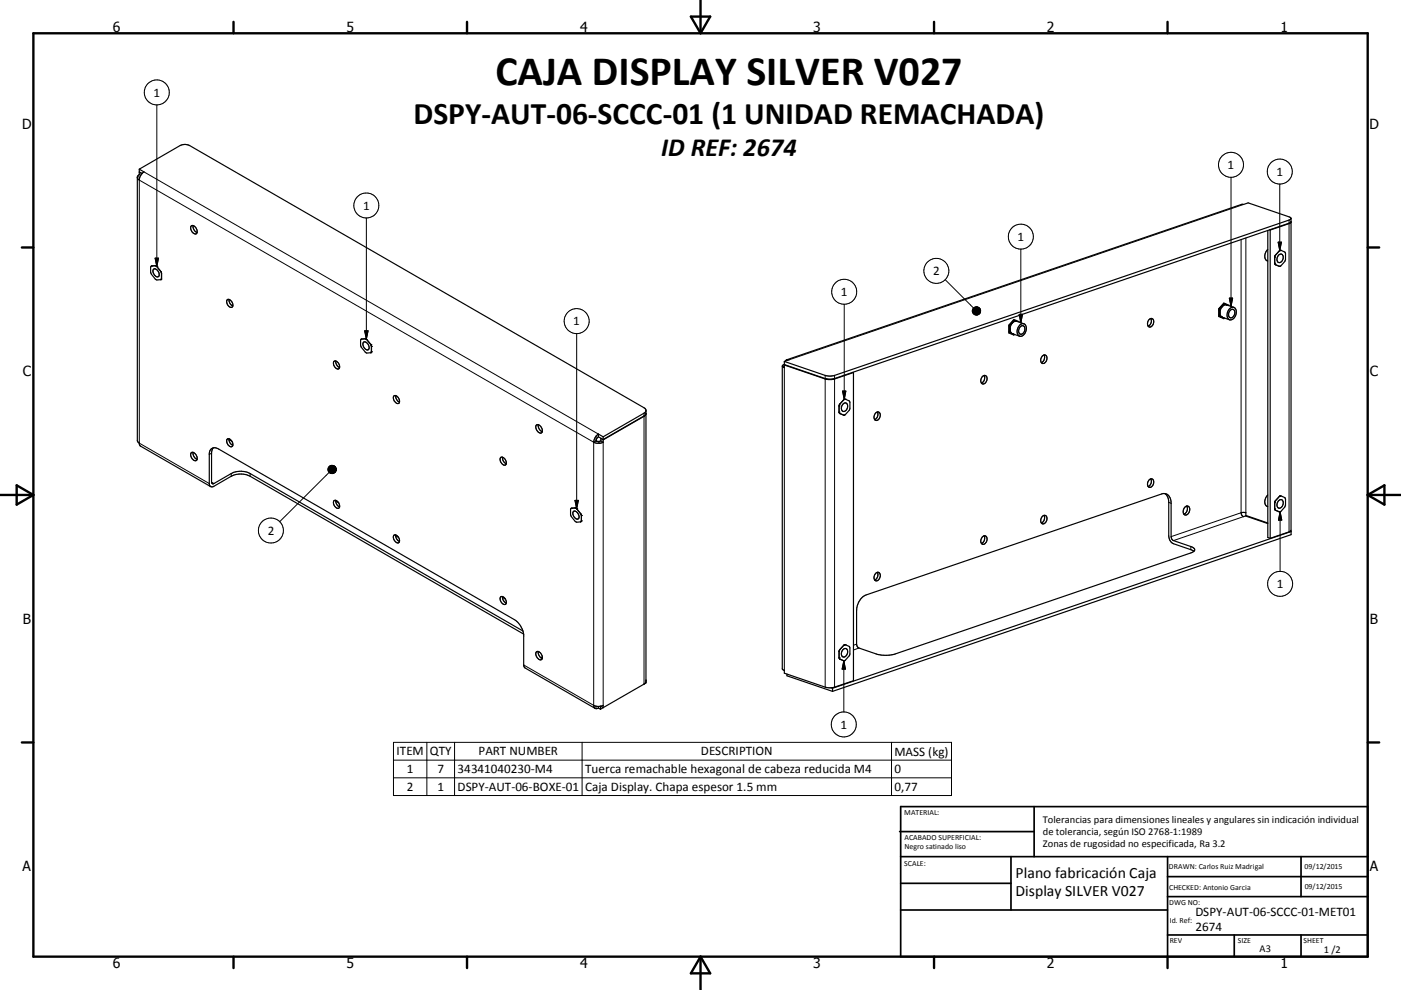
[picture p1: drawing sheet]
<svg xmlns="http://www.w3.org/2000/svg" width="420mm" height="297mm" viewBox="0 0 420 297" stroke-linecap="round" stroke-linejoin="round" font-family="sans-serif">
<g fill="none" stroke="#000" stroke-width=".36">
<path d="M41.8 50.8l12.2-7.1a3.2 3.2 0 0 1 2.8 0l136.7 79 .2 .3v81.9l-.6 .3M41.8 50.8v.8l.7 .5M41.8 51.7v.7M41.8 52.4l-.6 .7v79.2l1 1.6 21 12.1M41.8 50.8l1.4 .8-.7 .6M41.8 51.7l.7 .4M41.8 52.4l.4 .2M41.8 51.6v.1M42.5 52.1v.1M42.5 52.2l-.6 .9-.1 .9-.6-.7M46.6 79.7l.4 .3M46.6 79.7l-1.2 .1-.2 .3a3.5 3.5 0 0 0 1.6 3.8l1.5-.1"/>
<path d="M47 80l1.2 1.5M57.3 67.8a1.53 1.53 0 0 1 1.5 .7 1.53 1.53 0 0 1 .1 1.6 1.62 1.62 0 0 1-1.6-2.3zM57.9 67.7a2.01 2.01 0 0 0 1.2 2.1M380.1 69.1v92.1l.7 .3M380.1 74.8a2.1 2.1 0 0 0 0 3.5M380.6 69h.2M380.8 69v92.5M382.2 77.1v1.9M382.2 79l.1 .2M382.2 79v.2M382.2 79.2l.2 .2M382.3 79.2l.1 .2"/>
<path d="M382.4 79.4h.1M382.4 76.6l-.2 .5M382.4 76.6h.1M382.4 79.4l1.2 .5M383.4 76.5a.85 .85 0 0 1 1.1-.1 .85 .85 0 0 1 .2 1.2 1.01 1.01 0 0 1-.6 1 1.01 1.01 0 0 1-1.1-.2 1.81 1.81 0 0 1 .4-1.9zM383.6 75.2l-1.2 1.4M384 75.1h.1M384 75.1l-.4 .1M384 75.1l1.2 .5 .2 .4a3.2 3.2 0 0 1-1.8 3.9M387 66.6l.1-1.1-.6-.4-12.3-4.2-1.4 .4h-.7l-136.2 46.6M387 66.6l-.5 .4-136.5 46.6-1.4 .2-1.2-.2-12.2-4.2M387.1 66.6v92.5l-.3 .3"/>
<path d="M387.1 66.7l-.6 .4-5.7 1.9M387.1 65.6l-.4 .3-136.7 46.8h-2.3l-12.5-4.3M46 80.9a1.37 1.37 0 0 1 1.7 1.6 .68 .68 0 0 1-.6 .6 .68 .68 0 0 1-.7-.5 1.66 1.66 0 0 1-.4-1.7zM48.2 81.5l.2 .5M48.2 81.4v.1M48.2 81.4l.2 .6M48.4 82v1.6M48.4 83.6l-.1 .2M48.4 82h.1M48.4 83.6h.1M68.1 89.9a1.45 1.45 0 0 1 1.4 .7 1.45 1.45 0 0 1 0 1.6 1.59 1.59 0 0 1-1.4-2.3zM68.7 89.8a1.91 1.91 0 0 0 1.1 2"/>
<path d="M302.6 99.5l.1 .3M302.6 97.8v1.7M302.6 97.8l.2 .9M302.7 99.8l1.1 .5M302.7 97.4l-.1 .4M302.7 99.8l3 1.1M302.8 98.7l.2 .9 .5 .5M302.8 98.7l-.2 .8M303.8 96.2l.3-.1 2.9 1M303.8 96.2l-1.1 1.2M303.8 96.2l-.7 1.2-.3 1.3M304.8 96.4a2.16 2.16 0 0 0-1.8 .9l-.3 .1"/>
<path d="M305.8 97.4a1.19 1.19 0 0 1 1.6 0 1.19 1.19 0 0 1 .3 1.4 1.76 1.76 0 0 1-2.3 1.9 2.38 2.38 0 0 1 .4-3.3zM305.9 98a.84 .84 0 0 1 1.2-.1 .84 .84 0 0 1 .1 1.2 1 1 0 0 1-.5 1 1 1 0 0 1-1.2-.2 1.82 1.82 0 0 1 .4-1.9zM344.5 95.9a.88 .88 0 0 1 1.2-.1 .88 .88 0 0 1 .1 1.2 .93 .93 0 0 1-.6 1 .93 .93 0 0 1-1.1-.4v-1zM345 95.6a1.65 1.65 0 0 1-.8 2.2M365.5 94.6l.2 .3M365.5 92.9v1.7M365.5 92.9l.2 .7-.2 1M365.7 92.5l-.2 .4M365.7 94.9l1.1 .4M365.7 94.9l.8 .3M366.5 92l-.8 .5M366.5 95.2l2.1 .7"/>
<path d="M366.5 95.2l.2 .1M366.5 92a2.13 2.13 0 0 0 0 3.2M366.7 95.3h.1M366.8 95.3h.1M366.8 91.3l-1.1 1.2M366.8 91.3l.3-.1 .7 .3M366.8 91.3l-.3 .7M367.8 91.5h-.7l-.6 .5M367.8 91.5l2.1 .7M368 91.6l-1.1-.5-1.4 1.6v2.1l1.5 .6M368.6 92.7a1.21 1.21 0 0 1 1.6-.4 1.21 1.21 0 0 1 .4 1.6 1.79 1.79 0 0 1-2.2 1.9 2.31 2.31 0 0 1 .2-3.1zM368.9 93.1a.91 .91 0 0 1 1.2 0 .91 .91 0 0 1 0 1.3 .9 .9 0 0 1-.7 .9 .9 .9 0 0 1-1-.5v-.8z"/>
<path d="M100.1 108.4a1.46 1.46 0 0 1 1.5 .7 1.46 1.46 0 0 1-.1 1.6 1.62 1.62 0 0 1-1.4-2.3zM100.7 108.3a1.95 1.95 0 0 0 1.1 2M108.3 101.7h1.4M108.3 101.7l-.2 .3a3.6 3.6 0 0 0 1.6 3.8h1.5M108.3 101.7h.1M109 102.6a1.45 1.45 0 0 1 1.4 .8 1.45 1.45 0 0 1-.1 1.6 1.62 1.62 0 0 1-1.3-2.4zM109.7 101.7l.2 .2M109.7 101.7l.3 .2M109.9 101.9l1.3 1.5M109.9 101.9h.1M111.2 103.4l.2 .5M111.4 105.5l-.2 .3"/>
<path d="M111.4 103.9v1.6M118.1 118.8a1.45 1.45 0 0 1 1.4 .7 1.45 1.45 0 0 1 0 1.5 1.59 1.59 0 0 1-1.4-2.2zM118.7 118.7a2.01 2.01 0 0 0 1.1 2M234.5 109.8v90.9l.7 .5v.8l13.1 4.3 1.7-.1 5.9-2v-92.4M235.2 109.5l13.1 4.4 1.7-.1 5.9-2M235.2 108.4v1M235.2 109.4a.49 .49 0 0 0-.6 .4 .49 .49 0 0 0 .6 .5v-.8M235.3 109.4l-.1 .1M235.4 108.3l.4-.3h.7l-1.3 .4M253 119.9l-1.2 1.3M253 119.9h.1M253.4 119.8l1.2 .5 .2 .4a3.2 3.2 0 0 1-1.6 3.8l-1.4-.4"/>
<path d="M253.4 119.8l-.4 .1M255.7 111.7l.2 .1M294.5 113a.88 .88 0 0 1 1.3-.1 .88 .88 0 0 1 .1 1.2 .95 .95 0 0 1-.7 1 .95 .95 0 0 1-1.1-.4v-.7zM295 112.7a1.7 1.7 0 0 1-.8 2.2M303.5 100.1l.3 .2M303.5 100.1h.1M303.9 100.2l-.1 .1M304 100.3v.1M312.5 106.8a.88 .88 0 0 1 1.2-.1 .88 .88 0 0 1 .1 1.3 .94 .94 0 0 1-.6 1 .94 .94 0 0 1-1.1-.4l-.1-.8zM313 106.5a1.7 1.7 0 0 1-.8 2.3M57.3 135.8a1.53 1.53 0 0 1 1.8 2.1 .91 .91 0 0 1-1 .3 .91 .91 0 0 1-.6-.8l-.3-1zM57.9 135.7a2 2 0 0 0 1.2 2.1"/>
<path d="M63.9 134.4l-.5 1.5 .1 9.1 .6 .1 5.2-3a6.1 6.1 0 0 1 5.7 0l81.8 47.2M64 134.4l.6-.1 1 .4 88.6 51.2a6.3 6.3 0 0 1 2.8 4.5v9.1l.3 .8 21.1 12.2M64 134.4l-.8 .4-.5 1.2v9.1a.85 .85 0 0 0 .4 .9 .85 .85 0 0 0 1-.1l5.2-3a6.4 6.4 0 0 1 5.7 0l82 47.3M68.1 131.8a1.45 1.45 0 0 1 1.4 .6 1.45 1.45 0 0 1 0 1.6 1.59 1.59 0 0 1-1.4-2.2zM68.7 131.9l.8 .5M68.7 131.7a1.89 1.89 0 0 0 1.1 1.9M150.1 137.3a1.44 1.44 0 0 1 1.5 .6 1.44 1.44 0 0 1-.1 1.6 1.62 1.62 0 0 1-1.4-2.2zM150.7 137.2a1.95 1.95 0 0 0 1.1 1.9M160.8 127.5a1.58 1.58 0 0 1 1.7 2.2 1.43 1.43 0 0 1-1.9-1.6zM161.4 127.4a2 2 0 0 0 1.2 2.1M178 132.7a3.2 3.2 0 0 0 2.8 0M178.7 132.3l-.7 .4"/>
<path d="M178.7 132.3l.6 .1 .8-.1M179.4 130.2l1.4 .8M179.4 131l1.4 .9M179.4 130.2v.8M179.4 131l-.5 .7-.2 .6M179.4 130.2a3 3 0 0 0-1.4 2.5M180.1 131.6l.7 .4M180.1 131.6v.7M180.1 132.3l.7 .4M180.2 131.5l-.1 .1M180.8 131v.9M180.8 132v.7"/>
<path d="M193.7 124.2l-.6 .7-12.3 7.1M193.7 123.2l-.6 .8-12.3 7M193.7 124l-.6 .8-12.3 7.1M251.6 121.8v1.9M251.6 123.7l.2 .4M251.8 121.2h.1M251.8 121.2l-.2 .6M251.8 124.1h.1M252.8 121.2a.85 .85 0 0 1 1.2-.1 .85 .85 0 0 1 .1 1.2 1.02 1.02 0 0 1-.6 1 1.02 1.02 0 0 1-1.1-.2 1.78 1.78 0 0 1 .4-1.9zM262.5 123.9a.87 .87 0 0 1 1.2-.1 .87 .87 0 0 1 .1 1.3 .93 .93 0 0 1-.6 .9 .93 .93 0 0 1-1.1-.3l-.1-.8zM263 123.6a1.69 1.69 0 0 1-.8 2.3M100.7 150.3l.8 .6"/>
<path d="M100.7 150.3a2.01 2.01 0 0 0 1.1 1.8M100.7 150.1v.2M101.5 150.9a.93 .93 0 0 0-1.5-.5 1.51 1.51 0 0 0 1.7 2l.1-.3M101.5 150.9l.3 1.2M172 153.4a1.46 1.46 0 0 1 1.3 .8 1.46 1.46 0 0 1-.1 1.5 1.63 1.63 0 0 1-1.2-2.3zM172.7 152.4l.2 .2M172.7 152.5h-1.4l-.2 .3a3.4 3.4 0 0 0 1.6 3.8h1.4M172.7 152.5l.2 .1M172.9 152.6l1.2 1.5M174.1 154.1l.2 .6M174.1 156.6h.1M174.1 154.1h.1"/>
<path d="M174.3 156.3l-.2 .3M174.3 154.7v1.6M312.5 155a.88 .88 0 0 1 1.2-.2 .88 .88 0 0 1 .1 1.3 .95 .95 0 0 1-.6 1 .95 .95 0 0 1-1.1-.4l-.1-.8zM313 154.6a1.68 1.68 0 0 1-.8 2.3M344.5 144a.87 .87 0 0 1 1.2-.1 .87 .87 0 0 1 .1 1.2 .94 .94 0 0 1-.6 1 .94 .94 0 0 1-1.1-.3v-1.1zM345 143.7a1.64 1.64 0 0 1-.8 2.3M349.2 148.1a2.92 2.92 0 0 1 1.2 2.6v10.1a2.6 2.6 0 0 0 1.4 2.3l6.1 2.3M355.2 152.2a.89 .89 0 0 1 1.2-.2 .89 .89 0 0 1 .2 1.2 1.02 1.02 0 0 1-.6 1.2 1.02 1.02 0 0 1-1.2-.4v-1zM355.8 151.8a1.75 1.75 0 0 1-.8 2.5M380.1 156.9l-6.6-2.3v-.8l-.8-.1a.55 .55 0 0 0-.6 .5 .55 .55 0 0 0 .4 .6l.3 .2 .6-.2 6.7 2.3M380.1 148.5a2.12 2.12 0 0 0 0 3.5M382.2 150.8v1.9"/>
<path d="M382.2 152.7l.1 .2M382.2 152.7v.2M382.2 152.9l.2 .2M382.3 152.9l.1 .2M382.4 153.1h.1M382.4 150.2l-.2 .6M382.4 150.2h.1M382.4 153.1l1.2 .5M383.2 150.3a.87 .87 0 0 1 1.2-.3 .87 .87 0 0 1 .3 1.3 1.01 1.01 0 0 1-.6 1 1.01 1.01 0 0 1-1.1-.2l-.2-.7zM384 148.8h.1M384 148.8h-.3l-1.3 1.4M384 148.8l1.2 .5 .2 .4a3.2 3.2 0 0 1-1.8 3.9"/>
<path d="M384 148.8l-.4 .1-1.2 1.3M386.8 159.4l-6 2.1M386.8 159.4l.3 .1M387.1 159.5v.9l-137.5 47M387.1 159.5l-137.5 47M118.6 160.7l.9 .5M118.6 160.7a2.01 2.01 0 0 0 1.2 1.7M118.7 160.5l-.1 .2M119.5 161.2a.79 .79 0 0 0-.8-.7 .79 .79 0 0 0-.8 .6 1.46 1.46 0 0 0 1.7 1.6l.2-.3M119.5 161.2l.3 1.2M150.6 179.2l.9 .5M150.6 179.2a2.01 2.01 0 0 0 1.2 1.7"/>
<path d="M150.7 179l-.1 .2M151.5 179.7a.79 .79 0 0 0-.7-.8 .79 .79 0 0 0-.9 .7 1.45 1.45 0 0 0 1.7 1.6l.2-.3M151.5 179.7l.3 1.2M258.6 179.1l1.1-.6 88.6-30.3a2.29 2.29 0 0 1 2.8 2.8l.2 10.6 .5 .6 5.2 1.8a.97 .97 0 0 1 1 1.3l-1 .6-89.4 30.5-2.3 .2-2.2-.3-5.9-2.1-.4-.9v-10.1a5.7 5.7 0 0 1 1.8-4.1zM262.5 172a.87 .87 0 0 1 1.3-.1 .87 .87 0 0 1 0 1.3 .92 .92 0 0 1-.6 1 .92 .92 0 0 1-1.1-.4l-.1-.8zM263 171.7a1.69 1.69 0 0 1-.8 2.3M294.5 161.1a.88 .88 0 0 1 1.3-.1 .88 .88 0 0 1 .1 1.2 .94 .94 0 0 1-.7 1 .94 .94 0 0 1-1.1-.4v-.7zM295 160.8a1.7 1.7 0 0 1-.8 2.2M160.8 195.6a1.48 1.48 0 0 1 1.5 .7 1.48 1.48 0 0 1-.1 1.7 1.75 1.75 0 0 1-1.4-2.4zM161.4 195.5a2.08 2.08 0 0 0 .8 1.8M162.2 197.3l.4 .2M162.6 197.1l-.4 .2"/>
<path d="M251.6 195.5v1.8M251.6 197.3l.2 .4M251.8 194.9h.1M251.8 197.7h.1M251.8 194.9l-.2 .6M252.8 194.8a.85 .85 0 0 1 1.2 0 .85 .85 0 0 1 .1 1.1 1.02 1.02 0 0 1-.6 1.1 1.02 1.02 0 0 1-1.1-.2 1.84 1.84 0 0 1 .4-2zM253 193.6l-1.2 1.3M253.2 193.5l1.4 .4 .2 .5a3.2 3.2 0 0 1-1.8 3.9l-1.2-.6M253.2 193.5l-.2 .1M179.4 211.9v.5M179.4 212.4l.6 .4M179.9 211.9l.9-.3v.7"/>
<path d="M179.9 211.9l.1 .1M179.9 211.9h-.7l-1.2-.3a.87 .87 0 0 0 .4 .9 .87 .87 0 0 0 1-.1M180 212v.8M180.1 211.9h.1M180.1 211.9l.7 .4M180.1 211.9l-.1 .1M180.8 212.3l-.8 .5M193.1 205.2l-12.3 7.1M193.7 204.4l-.6 .8M193.7 204.1h.1M193.7 204v.1M235.9 202.2v.6l13.7 4.6"/>
<path d="M249.2 206.3l.4 .2M249.6 206.5v.9"/>
</g>
<g fill="none" stroke="#000" stroke-width=".3">
<path d="M47 31.5v48.5M41.2 52.9l.7 .4M43.2 51.6l136.2 78.6M369.1 53.2v38.7M383.7 55.2v20M46.5 77.4h1l-.5 2.6zM109.8 65.4v36.3M306 74.8v22M372.1 71.9v81.9l-21 7.2M372.8 61.3l-136.3 46.7M373.5 71.4v82.4M383.2 72.6h1l-.5 2.6z"/>
<path d="M386.3 67l.2 .1v92.5M386.5 66v1M109.3 99.2h1l-.5 2.5zM253.1 91.3v28.5M283.4 83.9l8.4 8.5M305.5 96.7v-.2l-1.5-.7-1.6 1.7v2.4l1.6 .7 .2-.3M305.6 94.3h1l-.6 2.5zM368.5 91.7v-.2l-1.6-.6-1.5 1.7v2.4l1.5 .6 .2-.2M368.6 89.4h1l-.5 2.5zM172.9 100.1v52.5M235.2 110.3v90.9M235.2 109.8l-.6 .2"/>
<path d="M235.8 108v.2M247.4 112.6v1M247.6 113.6l-.2 .1v92.5M250 113.6l.2 .1v92.5M250.2 112.6v1M252.6 117.3h1l-.5 2.5zM63.4 135.9l-.7 .5M178.7 130.8v1.5l1.2 .7M180.8 132.7v78.9M193 124.8l.1 80.4M193.1 124v.8M62.7 145.1l-20.9-12.2v-78.9l136.2 78.7v78.9l-21-12.1"/>
<path d="M63.4 144.7l.7 .4M69.3 142.1v.8M75 142.1v.8M98.7 141.7l-14.8 14.8M172.4 150.1h1l-.5 2.5zM350.4 150.7l.7 .3M372.8 155l-21 7.2M383.8 153.5v17.9M383.8 153.5l.5 2.5h-1zM357 164v.9M253 198.3v15.3M253 198.3l.5 2.4h-1z"/>
<path d="M256.8 193.3l-.9 .3M257.5 194.4l-1.6 .6M178.7 211.9v.7M118 222.7h167.3v16h-167.3zM118 228h167.3M118 233.4h167.3M128 222.7v16M136.3 222.7v16M174.5 222.7v16M267.3 222.7v16"/>
<circle cx="47" cy="27.7" r="3.7"/>
<circle cx="369.1" cy="49.5" r="3.7"/>
<circle cx="383.7" cy="51.5" r="3.8"/>
<circle cx="109.8" cy="61.6" r="3.7"/>
<circle cx="306.1" cy="71" r="3.8"/>
<circle cx="172.9" cy="96.3" r="3.8"/>
<circle cx="253.1" cy="87.5" r="3.8"/>
<circle cx="280.7" cy="81.3" r="3.8"/>
<circle cx="81.2" cy="159.2" r="3.8"/>
<circle cx="383.8" cy="175.2" r="3.7"/>
<circle cx="253" cy="217.4" r="3.7"/>
</g>
<g fill="#000">
<circle cx="45.4" cy="79.8" r=".18"/>
<circle cx="46.6" cy="79.7" r=".18"/>
<circle cx="47" cy="80" r=".18"/>
<circle cx="382.2" cy="79" r=".18"/>
<circle cx="382.2" cy="77.1" r=".18"/>
<circle cx="383.6" cy="79.9" r=".18"/>
<circle cx="383.6" cy="75.2" r=".18"/>
<circle cx="48.2" cy="83.9" r=".18"/>
<circle cx="109.5" cy="101.6" r=".18"/>
<circle cx="111.2" cy="103.4" r=".18"/>
<circle cx="111.2" cy="105.8" r=".18"/>
<circle cx="111.4" cy="105.5" r=".18"/>
<circle cx="111.4" cy="103.9" r=".18"/>
<circle cx="253.4" cy="119.8" r=".18"/>
<circle cx="251.6" cy="123.7" r=".18"/>
<circle cx="251.6" cy="121.8" r=".18"/>
<circle cx="253" cy="124.6" r=".18"/>
<circle cx="171.3" cy="152.5" r=".18"/>
<circle cx="172.5" cy="152.4" r=".18"/>
<circle cx="172.9" cy="152.6" r=".18"/>
<circle cx="174.3" cy="156.3" r=".18"/>
<circle cx="174.3" cy="154.7" r=".18"/>
<circle cx="382.2" cy="150.8" r=".18"/>
<circle cx="382.2" cy="152.7" r=".18"/>
<circle cx="383.6" cy="153.6" r=".18"/>
<circle cx="383.6" cy="148.9" r=".18"/>
<circle cx="251.6" cy="197.3" r=".18"/>
<circle cx="253" cy="193.6" r=".18"/>
<circle cx="253" cy="198.3" r=".18"/>
<circle cx="253.4" cy="193.4" r=".18"/>
</g>
<g fill="none" stroke="#000" stroke-width=".71">
<path d="M10 10h400v277h-400zM70 6.6v3.4M140 6.6v3.4M207.1 5h5.8l-2.9 5zM210 0v10M280 6.6v3.4M350 6.6v3.4M6.6 74.2h3.4M410 74.2h3.5M0 148.5h10M5 145.6l5 2.9-5 2.9zM410 148.5h10.1"/>
<path d="M410 148.5l5.1-2.9v5.8zM6.6 222.7h3.4M410 222.7h3.5M70 287v3.4M140 287v3.4M210 287v10M210 287l2.9 5h-5.8zM280 287v3.4M350 287v3.4"/>
</g>
<g fill="none" stroke="#000" stroke-width=".51">
<path d="M269.7 249.5h40.3M270 242h140v45h-140zM270 257h140M303.1 257v16M310 242v15M350 257v30M390.1 257v12M270 265h33.1M270 273h80M350 269h60M350 263h60M350 280.5h60"/>
<path d="M370 280.5v6.5M390.1 280.5v6.5"/>
</g>
<g fill="#000" stroke="#000" stroke-width=".3">
<path d="M46.5 77.4h1l-.5 2.6zM383.2 72.6h1l-.5 2.6zM109.3 99.2h1l-.5 2.5zM293.9 92.8l.1 .5zM293.7 92.5l.3 .8zM293.5 92.3l.5 1zM293.3 92.2l.7 1.1zM293.1 92.1l.9 1.2zM292.8 92l1.2 1.3zM292.5 92.1l.3-.1 1.2 1.3zM292.3 92.1h.2l1.5 1.2zM292.1 92.3l.2-.2 1.7 1.2z"/>
<path d="M291.8 92.4l.3-.1 1.9 1zM291.8 92.4l2.2 .9-2.3-.7zM291.7 92.6l2.3 .7-2.4-.4zM291.6 92.9l2.4 .4-2.5-.2zM291.5 93.1l2.5 .2-2.5 .1zM291.5 93.4l2.5-.1-2.4 .4zM291.6 93.7l2.4-.4-2.3 .6zM291.7 93.9l2.3-.6-2.2 .8zM291.8 94.1l2.2-.8-1.9 1zM292.1 94.3l1.9-1-1.7 1.1zM292.3 94.4l1.7-1.1-1.5 1.2zM292.5 94.5l1.5-1.2-1.2 1.2z"/>
<path d="M294 93.3l-.9 1.2h-.3zM294 93.3l-.9 1.2zM294 93.3l-.7 1.1zM294 93.3l-.5 .9zM294 93.3l-.3 .7zM294 93.3l-.1 .5zM294 93.3v.3zM305.6 94.3h1l-.6 2.5zM368.6 89.4h1l-.5 2.5zM252.6 117.3h1l-.5 2.5zM100.7 140.3l.1 .5zM100.5 140.1l.3 .7z"/>
<path d="M100.4 139.9l.4 .9zM100.1 139.7l.7 1.1zM99.9 139.7h.2l.7 1.1zM99.6 139.6l.3 .1 .9 1.1zM99.3 139.6h.3l1.2 1.2zM99.1 139.7l.2-.1 1.5 1.2zM98.8 139.8l.3-.1 1.7 1.1zM98.6 140l.2-.2 2 1zM98.6 140l2.2 .8-2.3-.6zM98.5 140.2l2.3 .6-2.4-.4zM98.4 140.4l2.4 .4-2.5-.1zM98.3 140.7l2.5 .1-2.5 .2z"/>
<path d="M98.3 141l2.5-.2-2.4 .5zM98.4 141.3l2.4-.5-2.3 .7zM98.5 141.5l2.3-.7-2.2 .9zM98.6 141.7l2.2-.9-2 1.1zM98.8 141.9l2-1.1-1.7 1.2zM99.1 142l1.7-1.2-1.5 1.3zM99.3 142.1l1.5-1.3-1.2 1.3zM100.8 140.8l-.9 1.2-.3 .1zM100.8 140.8l-.9 1.2zM100.8 140.8l-.7 1.1zM100.8 140.8l-.4 1zM100.8 140.8l-.3 .8z"/>
<path d="M100.8 140.8l-.1 .6zM100.8 140.8v.3zM172.4 150.1h1l-.5 2.5zM383.8 153.5l.5 2.5h-1zM253 198.3l.5 2.4h-1z"/>
</g>
<text font-size="12.6" x="148.5" y="25.5">CAJA DISPLAY SILVER V027</text>
<text font-size="9.4" x="124" y="37.3">DSPY-AUT-06-SCCC-01 (1 UNIDAD REMACHADA)</text>
<text font-size="7.9" x="198.2" y="46.7">ID REF: 2674</text>
<g font-size="4.7">
<text x="304.5" y="263.5">Plano fabricación Caja</text>
<text x="304.5" y="268.9">Display SILVER V027</text>
</g>
<g font-size="4.2">
<text x="33.9" y="9.6">6</text>
<text x="103.9" y="9.6">5</text>
<text x="173.9" y="9.6">4</text>
<text x="243.8" y="9.6">3</text>
<text x="313.9" y="9.6">2</text>
<text x="383.9" y="9.6">1</text>
<text x="6.7" y="38.7">D</text>
<text x="410.5" y="38.7">D</text>
<text x="6.9" y="112.9">C</text>
<text x="410.7" y="112.9">C</text>
<text x="6.9" y="187.1">B</text>
<text x="410.7" y="187.1">B</text>
<text x="6.8" y="261.4">A</text>
<text x="410.7" y="261.4">A</text>
<text x="33.9" y="290.4">6</text>
<text x="103.9" y="290.4">5</text>
<text x="173.9" y="290.4">4</text>
<text x="243.8" y="290.4">3</text>
<text x="313.9" y="290.4">2</text>
<text x="383.9" y="290.4">1</text>
</g>
<g font-size="3.9">
<text x="46.1" y="29">1</text>
<text x="368" y="50.7">1</text>
<text x="382.7" y="52.7">1</text>
<text x="108.9" y="62.9">1</text>
<text x="305.1" y="72.3">1</text>
<text x="279.7" y="82.5">2</text>
<text x="252.1" y="88.8">1</text>
<text x="171.9" y="97.6">1</text>
<text x="80.3" y="160.4">2</text>
<text x="382.8" y="176.4">1</text>
<text x="252" y="218.6">1</text>
<text x="118.9" y="226.7">ITEM</text>
<text x="128.9" y="226.7">QTY</text>
<text x="143.4" y="226.7">PART NUMBER</text>
<text x="210.1" y="226.7">DESCRIPTION</text>
<text x="268.1" y="226.7">MASS (kg)</text>
<text x="122" y="231.9">1</text>
<text x="131.1" y="231.9">7</text>
<text x="137.2" y="231.9">34341040230-M4</text>
<text x="175.4" y="232">Tuerca remachable hexagonal de cabeza reducida M4</text>
<text x="268.1" y="231.9">0</text>
<text x="122" y="237.2">2</text>
<text x="131.1" y="237.2">1</text>
<text x="137.2" y="237.2">DSPY-AUT-06-BOXE-01</text>
<text x="175.4" y="237.3">Caja Display. Chapa espesor 1.5 mm</text>
<text x="268.1" y="237.2">0,77</text>
<text x="358.4" y="274.9">DSPY-AUT-06-SCCC-01-MET01</text>
<text x="358.4" y="279.4">2674</text>
</g>
<g font-size="3.1">
<text x="312.7" y="246.8">Tolerancias para dimensiones lineales y angulares sin indicación individual</text>
<text x="312.7" y="250.4">de tolerancia, según ISO 2768-1:1989</text>
<text x="312.7" y="254">Zonas de rugosidad no especificada, Ra 3.2</text>
<text x="377.6" y="285.6">A3</text>
<text x="396.9" y="285.9">1 /2</text>
</g>
<g font-size="2.4">
<text x="271.1" y="244.4">MATERIAL:</text>
<text x="271.2" y="252">ACABADO SUPERFICIAL:</text>
<text x="271.2" y="254.7">Negro satinado liso</text>
<text x="271.1" y="259.7">SCALE:</text>
<text x="350.4" y="260.8">DRAWN: Carlos Ruiz Madrigal</text>
<text x="391.1" y="260.6">09/12/2015</text>
<text x="350.5" y="267">CHECKED: Antonio Garcia</text>
<text x="391.2" y="266.7">09/12/2015</text>
<text x="350.5" y="271.4">DWG NO:</text>
<text x="350.7" y="276.9">Id. Ref:</text>
<text x="350.7" y="282.8">REV</text>
<text x="371.1" y="282.9">SIZE</text>
<text x="390.8" y="283">SHEET</text>
</g>
</svg>
